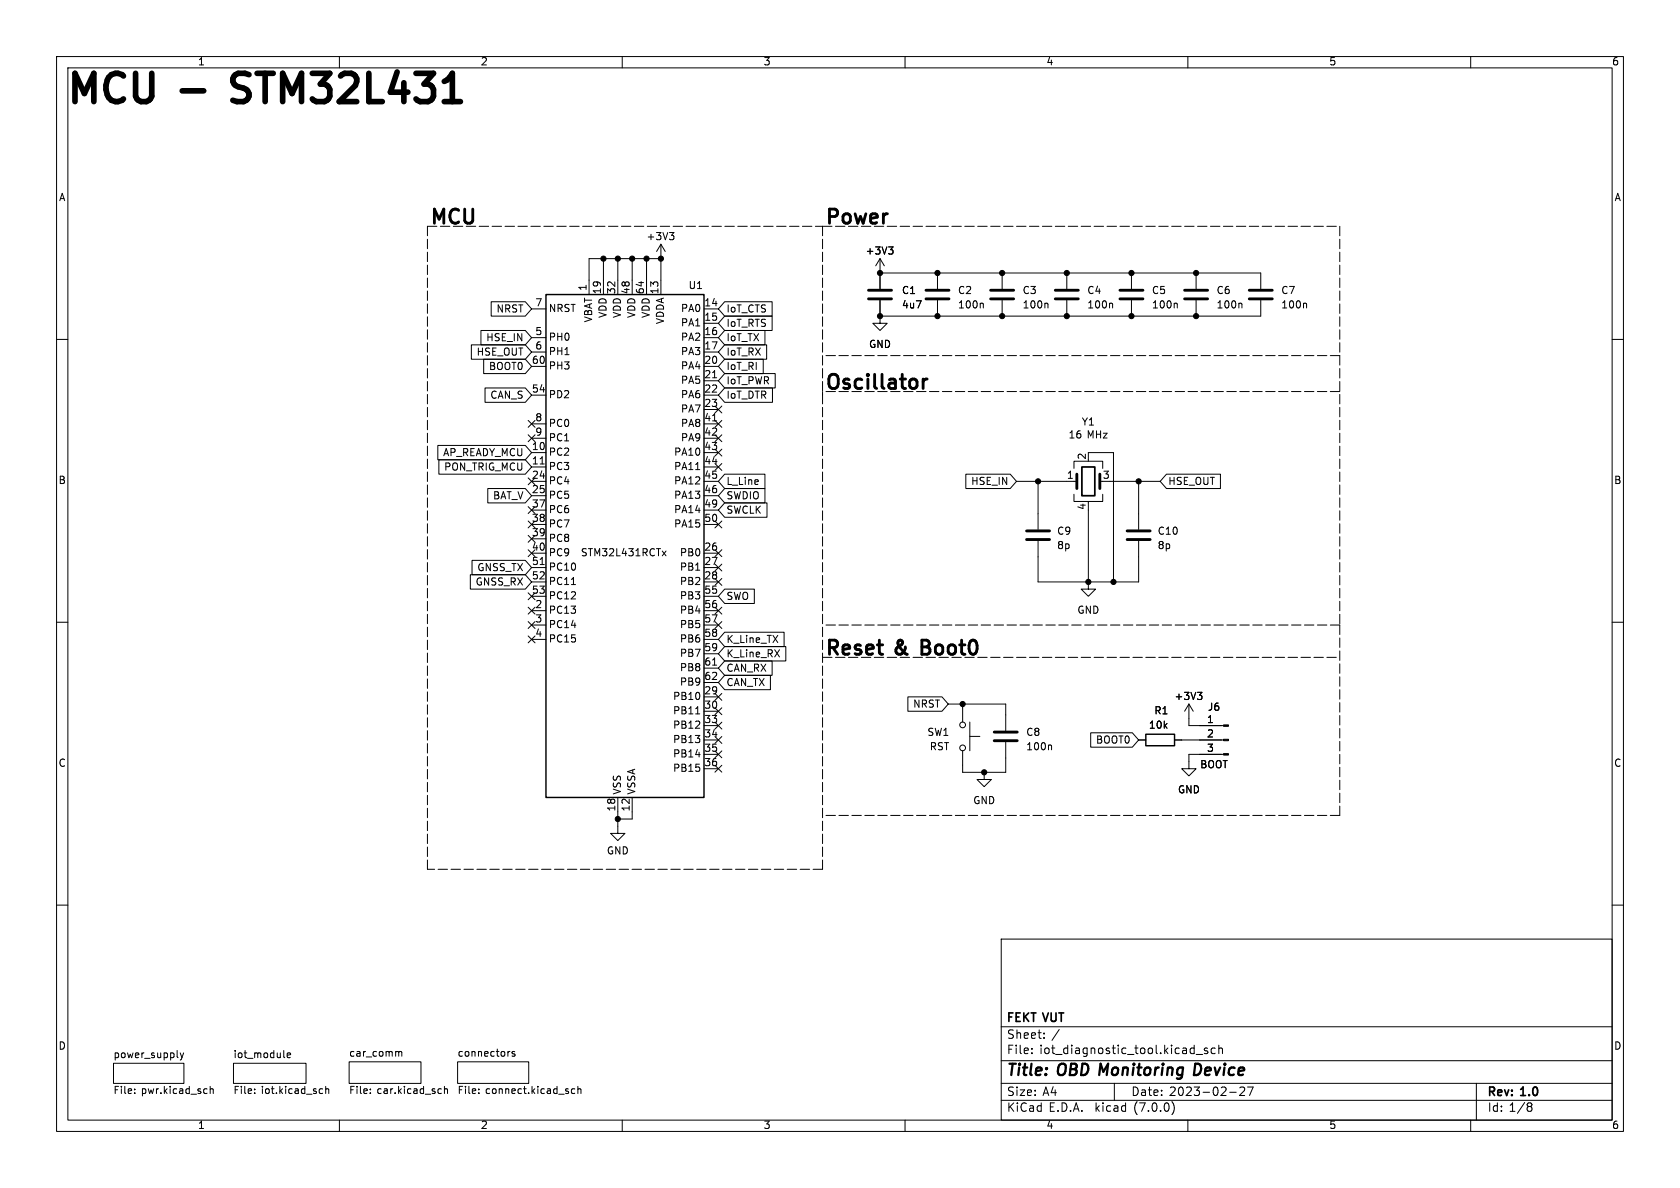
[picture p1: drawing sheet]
<svg xmlns="http://www.w3.org/2000/svg" width="297mm" height="210mm" viewBox="0 0 297 210" stroke-linecap="round" stroke-linejoin="round" font-family="sans-serif">
<g fill="none" stroke="#000" stroke-width=".18">
<path d="M10 10h277v190h-277zM12 12h273v186h-273zM60 10v2M110 10v2M160 10v2M210 10v2M260 10v2M10 60h2M85 58.4h7.9l1.1 1.3-1.1 1.3h-7.9zM86.8 53.3h6.1l1.1 1.3-1.1 1.3h-6.1zM94 54.6h2.5M94 59.7h2.5"/>
<path d="M106.7 45.7v6.4M109.2 45.7v6.4M111.8 45.7v6.4M114.3 45.7v6.4M116.8 45.7h-12.7v6.4M116.8 43.2v8.9M116.8 43.2l-.7 1.3M116.8 43.2l.8 1.3M118.4 41.1h.7l-.4 .5M118.9 41.6l.2 .2v.3l-.2 .3M124.5 54.6h2.5M124.5 57.2h2.5"/>
<path d="M124.5 59.7h2.5M128.1 53.3h8.4v2.6h-8.4l-1.1-1.3zM128.1 55.9h8.4v2.5h-8.4l-1.1-1.2zM128.1 58.4h7.1v2.6h-7.1l-1.1-1.3zM155.6 55.9v1.3h1.2l-1.2 1.2-1.3-1.2h1.3M155.6 48.3h67.3v2.8M155.6 45.7v5.4M155.6 53.1v2.8M155.6 45.7l-.8 1.3M155.6 45.7l.7 1.3M157.1 43.6h.8l-.5 .5M157.6 44.1l.3 .3v.3l-.3 .2"/>
<path d="M165.7 48.3v2.8M165.7 53.1v2.8M173.7 53.6l.1 .2v.6M177.2 48.3v2.8M177.2 53.1v2.8M185.1 53.6l.2 .2v.6M188.6 48.3v2.8M188.6 53.1v2.8M196.5 53.6l.2 .2v.6M200 48.3v2.8M200 53.1v2.8M207.9 53.6l.2 .2v.6"/>
<path d="M211.5 48.3v2.8M211.5 53.1v2.8M219.4 53.6l.2 .2v.6M222.9 53.1v2.8h-67.3M230.8 53.6l.2 .2v.6M285 60h2M77.4 78.7h15.5l1.1 1.3-1.1 1.3h-15.5zM83.3 61h9.6l1.1 1.2-1.1 1.3h-9.6zM85.5 63.5h7.4l1.1 1.3-1.1 1.2h-7.4zM85.7 68.6h7.2l1.1 1.3-1.1 1.2h-7.2zM93.4 74.3l1.2 1.2M93.4 76.9l1.2 1.2"/>
<path d="M94 62.2h2.5M94 64.8h2.5M94 69.9h2.5M94 74.9h2.5M94 77.5h2.5M94.6 74.3l-1.2 1.2M94.6 76.9l-1.2 1.2M124.5 62.2h2.5M124.5 64.8h2.5M124.5 67.3h2.5M124.5 69.9h2.5M124.5 72.4h2.5"/>
<path d="M124.5 74.9h2.5M124.5 77.5h2.5M126 66.8h.7M126 74.4h.7M126.4 76.9l1.2 1.2M126.4 79.4l1.2 1.2M126.4 71.8l1.2 1.2M126.4 74.3l1.2 1.2M127.6 76.9l-1.2 1.2M127.6 79.4l-1.2 1.2M127.6 71.8l-1.2 1.2M127.6 74.3l-1.2 1.2"/>
<path d="M128.1 61h7.4v2.5h-7.4l-1.1-1.3zM128.1 68.6h8.5v2.5h-8.5l-1.1-1.2zM128.1 66h8.9v2.6h-8.9l-1.1-1.3zM128.1 63.5h6.8v2.5h-6.8l-1.1-1.2zM77.6 81.3h15.3l1.1 1.3-1.1 1.2h-15.3zM83.4 99.1h9.5l1.1 1.2-1.1 1.3h-9.5zM86.2 86.4h6.7l1.1 1.2-1.1 1.3h-6.7zM93.4 97.2l1.2 1.2M93.4 94.6l1.2 1.3M93.4 84.5l1.2 1.2M93.4 92.1l1.2 1.2M93.4 89.6l1.2 1.2"/>
<path d="M94 85.1h2.5M94 80h2.5M94 82.6h2.5M94 87.6h2.5M94 97.8h2.5M94 90.2h2.5M94 92.7h2.5M94 95.3h2.5M94.6 97.2l-1.2 1.2M94.6 94.6l-1.2 1.3M94.6 84.5l-1.2 1.2M94.6 92.1l-1.2 1.2"/>
<path d="M94.6 89.6l-1.2 1.2M95.5 82h.7M95.5 99.8h.7M117.1 97.4l.6 .9M117.7 97.4l-.6 .9M123 83h.7M124.5 85.1h2.5M124.5 80h2.5M124.5 82.6h2.5M124.5 87.6h2.5M124.5 97.8h2.5M124.5 90.2h2.5"/>
<path d="M124.5 92.7h2.5M126.4 92.1l1.2 1.2M126.4 99.7l1.2 1.2M126.4 97.2l1.2 1.2M126.4 81.9l1.2 1.3M127.6 92.1l-1.2 1.2M127.6 99.7l-1.2 1.2M127.6 97.2l-1.2 1.2M127.6 81.9l-1.2 1.3M128.1 88.9h7.5v2.5h-7.5l-1.1-1.2zM128.1 86.4h7.1v2.5h-7.1l-1.1-1.3zM128.1 83.8h7.1v2.6h-7.1l-1.1-1.3z"/>
<path d="M170.7 83.8h7.9l1.1 1.3-1.1 1.3h-7.9zM179.7 85.1h10.7M183.5 85.1v8.5M183.5 95.6v7.3h17.8v-7.3M189.9 87.4v1.2h5v-1.2M189.9 82.8v-1.3h5v1.3M192.4 90.2v13.9h1.3l-1.3 1.3-1.3-1.3h1.3M192.4 88.6v.3M192.4 80h4.4v22.9M196.2 85.1h8.9M201.3 85.1v8.5M206.2 83.8h9.6v2.6h-9.6l-1.1-1.3z"/>
<path d="M10 110h2M83.1 101.6h9.8l1.1 1.3-1.1 1.2h-9.8zM93.4 107.3l1.2 1.3M93.4 112.4l1.2 1.2M93.4 104.8l1.2 1.2M93.4 109.9l1.2 1.2M94 108h2.5M94 100.3h2.5M94 102.9h2.5M94 110.5h2.5M94 113h2.5M94 105.4h2.5"/>
<path d="M94.6 109.9l-1.2 1.2M94.6 112.4l-1.2 1.2M94.6 104.8l-1.2 1.2M94.6 107.3l-1.2 1.3M101 103.3h.7M123 100.8h.7M124.5 108h2.5M124.5 100.3h2.5M124.5 102.9h2.5M124.5 110.5h2.5M124.5 113h2.5M124.5 105.4h2.5"/>
<path d="M124.5 115.6h2.5M124.5 118.1h2.5M126 117.6h.7M126.4 107.3l1.2 1.3M126.4 109.9l1.2 1.2M126.4 102.3l1.2 1.2M127.6 107.3l-1.2 1.3M127.6 109.9l-1.2 1.2M127.6 102.3l-1.2 1.2M128.1 116.8h8.4v2.6h-8.4l-1.1-1.3zM128.1 119.4h8.1v2.5h-8.1l-1.1-1.2zM128.1 114.3h10.8v2.5h-10.8l-1.1-1.2z"/>
<path d="M128.1 111.8h10.5v2.5h-10.5l-1.1-1.3zM128.1 104.1h5.3v2.6h-5.3l-1.1-1.3zM285 110h2M123 126.2h.7M123 133.4h.8M124.5 123.2h2.5M124.5 125.7h2.5M124.5 128.3h2.5M124.5 130.8h2.5M124.5 133.4h2.5M124.5 135.9h2.5M124.5 120.7h2.5"/>
<path d="M126.4 130.2l1.2 1.2M126.4 122.6l1.2 1.2M126.4 127.7l1.2 1.2M126.4 132.7l1.2 1.3M126.4 125.1l1.2 1.2M126.4 135.3l1.2 1.2M127.6 122.6l-1.2 1.2M127.6 127.7l-1.2 1.2M127.6 132.7l-1.2 1.3M127.6 130.2l-1.2 1.2M127.6 125.1l-1.2 1.2M127.6 135.3l-1.2 1.2"/>
<path d="M160.5 123.2h6l1.1 1.3-1.1 1.2h-6zM167.6 124.5h10.2v4.7M170.2 124.5v3.1M171.4 130.2h1.8M171.4 127.6v5.1M174 136.5v1.3h1.3l-1.3 1.3-1.3-1.3h1.3M177.8 131.2v5.3h-7.6v-3.8M185.7 131.7l.2 .2v.6M192.8 129.5h7.4l1.1 1.3-1.1 1.3h-7.4zM201.3 130.8h1.3M207.6 130.8h8.7M210.2 124.5v3.8h6.1"/>
<path d="M210.2 124.5l-.8 1.2M210.2 124.5l.7 1.2M211.7 122.4h.8l-.4 .5M212.2 122.9l.3 .2v.3l-.3 .3M216.3 133.4h-6.1v2.5h1.3l-1.3 1.3-1.3-1.3h1.3M10 160h2M109.2 141v6.3h1.3l-1.3 1.3-1.3-1.3h1.3M111.8 141v3.8h-2.6M285 160h2M177 166h108v32h-108zM20.1 188h12.4v3.5h-12.4zM23.8 193.2v.1"/>
<path d="M23.8 192.5v.1M31.9 186.1l.3 .9M32.2 187l-.3 .4M32.5 186.1l-.3 .9M37.2 192.6l.1-.1h.3l.1 .8M37.2 192v1.3M41.3 188h12.8v3.5h-12.8zM45 193.2v.1M45 192.5v.1M50.8 186.5l.6-.1-.1-.2-.3-.1-.2 .2v.6h.5M56.9 192.5h.1M57 193.2l-.1 .1"/>
<path d="M57.6 192.6l.2-.1h.3v.8M57.6 192v1.3M60 198v2M61.7 187.7h12.7v3.8h-12.7zM65.5 193.2v.1M65.5 192.5v.1M70.4 185.9l.1 .2M70.5 186.1l.2-.2h.3v.8M70.5 186.1v.6M77.9 192.5h.1M78 193.2l-.1 .1M78.6 192.6l.2-.1h.3v.8"/>
<path d="M78.6 192v1.3M80.9 187.7h12.6v3.8h-12.6zM84.6 193.2v.1M84.6 192.5v.1M90 185.9h.2M91 185.9h-.3l-.2 .2 .1 .1 .4 .2v.3h-.5M101.6 192.5h-.3l-.3 .2 .1 .5h.5M102.2 192.6l.1-.1h.3l.1 .8M102.2 192v1.3M110 198v2M160 198v2M177 194.5h108"/>
<path d="M177 191.5h108M177 187.5h108M177 181.5h108M182.4 186.1v.2M182.4 185.3v.2M184.6 183.4v.2M184.6 182.6v.2M197 191.5v3M207.2 194.8a1.74 1.74 0 0 1 0 2.2M210 198v2M211.5 186.4h1.1M213.5 185.3h-.4l-.2 .2 .1 .2 .5 .1v.4h-.6"/>
<path d="M214.8 185.3h-.4l-.3 .2v.5l.2 .2h.5M215.5 185.4l.2-.1h.3l.1 1M215.5 184.8v1.5M217.4 193.1h1.1M219.2 192.3l.6-.1 .2 .1v.3l-.9 1.1h.9M220.5 192.2h1l-.6 1.5M260 198v2M261 191.5v6.5M270.3 195.6h.2M270.5 195l.3 .2-.3 .4M270.5 195.6l.3 .1v.5l-.3 .3h-.2"/>
<circle cx="170.2" cy="128.1" r=".51"/>
<circle cx="170.2" cy="132.2" r=".51"/>
</g>
<path d="M211.8 188h-.5l-.2 2 .7-.1" fill="none" stroke="#000" stroke-width=".4"/>
<path d="M191.3 82.6h2.2v5h-2.2z" fill="none" stroke="#000" stroke-width=".3"/>
<g fill="none" stroke="#000" stroke-width=".51">
<path d="M153.5 52.8h4.1M153.5 51.3h4.1M163.7 52.8h4.1M163.7 51.3h4.1M175.1 52.8h4.1M175.1 51.3h4.1M186.6 52.8h4M186.6 51.3h4M198 52.8h4.1M198 51.3h4.1M209.4 52.8h4.1M209.4 51.3h4.1"/>
<path d="M220.9 52.8h4M220.9 51.3h4M181.5 95.4h4M181.5 93.9h4M190.4 83.8v2.6M194.4 83.8v2.6M199.3 95.4h4M199.3 93.9h4M175.8 130.9h4M175.8 129.4h4"/>
</g>
<path d="M96.5 52.1h28v88.9h-28zM202.6 129.8h5v2h-5z" fill="none" stroke="#000" stroke-width=".25"/>
<g fill="#000" stroke="#000" stroke-width=".18">
<path d="M216.3 133.2h.9v.3h-.9zM216.3 130.7h.9v.2h-.9zM216.3 128.1h.9v.3h-.9z"/>
<circle cx="106.7" cy="45.7" r=".46"/>
<circle cx="109.2" cy="45.7" r=".46"/>
<circle cx="111.8" cy="45.7" r=".46"/>
<circle cx="114.3" cy="45.7" r=".46"/>
<circle cx="116.8" cy="45.7" r=".46"/>
<circle cx="155.6" cy="48.3" r=".46"/>
<circle cx="155.6" cy="55.9" r=".46"/>
<circle cx="165.7" cy="55.9" r=".46"/>
<circle cx="165.7" cy="48.3" r=".46"/>
<circle cx="177.2" cy="48.3" r=".46"/>
<circle cx="177.2" cy="55.9" r=".46"/>
<circle cx="188.6" cy="48.3" r=".46"/>
<circle cx="188.6" cy="55.9" r=".46"/>
<circle cx="200" cy="48.3" r=".46"/>
<circle cx="200" cy="55.9" r=".46"/>
<circle cx="211.5" cy="48.3" r=".46"/>
<circle cx="211.5" cy="55.9" r=".46"/>
<circle cx="183.5" cy="85.1" r=".46"/>
<circle cx="201.3" cy="85.1" r=".46"/>
<circle cx="192.4" cy="102.9" r=".46"/>
<circle cx="196.8" cy="102.9" r=".46"/>
<circle cx="170.2" cy="124.5" r=".46"/>
<circle cx="174" cy="136.5" r=".46"/>
<circle cx="109.2" cy="144.8" r=".46"/>
</g>
<path d="M163.9 67a.64 .64 0 0 0-.7 .5" fill="none" stroke="#000" stroke-width=".5"/>
<g fill="none" stroke="#000" stroke-width=".18" stroke-dasharray="1.7 .6">
<path d="M75.6 40h69.8M75.6 40v113.7M145.4 40h91.5M145.4 40v113.7M236.9 40v22.9M236.9 69.2h-91.5M236.9 62.9v47.6M236.9 62.9h-91.5M145.4 116.2h91.5M236.9 110.5v33.6M236.9 110.5h-91.5M145.4 153.7h-69.8"/>
<path d="M236.9 144.1h-91.5"/>
</g>
<g font-size="7">
<text x="12.1" y="19.1">MCU -</text>
<text x="43.2" y="19.1">STM32L431</text>
</g>
<g font-size="3.5">
<text x="76.2" y="40">MCU</text>
<text x="146" y="40">Power</text>
<text x="146" y="69.2">Oscillator</text>
<text x="146" y="116.2">Reset</text>
<text x="158.5" y="116.2">&amp;</text>
<text x="163.9" y="116.2">Boot0</text>
</g>
<g font-size="2.8">
<text x="178" y="190.8">Title:</text>
<text x="187.1" y="190.8">OBD Monitoring</text>
<text x="212.4" y="190.8">Device</text>
</g>
<g font-size="2.1">
<text x="178" y="183.9">Sheet:</text>
<text x="178" y="181.1">FEKT VUT</text>
<text x="185.9" y="183.9">/</text>
<text x="178" y="186.6">File:</text>
<text x="183.8" y="186.6">iot_diagnostic_tool.kicad_sch</text>
<text x="178" y="196.8">KiCad</text>
<text x="178" y="194">Size:</text>
<text x="184.3" y="194">A4</text>
<text x="185.4" y="196.8">E.D.A.</text>
<text x="193.7" y="196.8">kicad</text>
<text x="200" y="194">Date:</text>
<text x="200.6" y="196.8">(7.0.0)</text>
<text x="206.7" y="194">2023-02-27</text>
<text x="263" y="194.2">Rev:</text>
<text x="263" y="196.8">Id: 1/8</text>
<text x="269" y="194.2">1.0</text>
</g>
<g font-size="1.8">
<text x="35" y="11.8">1</text>
<text x="85" y="11.8">2</text>
<text x="135" y="11.8">3</text>
<text x="185" y="11.8">4</text>
<text x="235" y="11.8">5</text>
<text x="285" y="11.8">6</text>
<text x="10.4" y="35.8">A</text>
<text x="285.4" y="35.8">A</text>
<text x="114.2" y="42.7">+3V3</text>
<text x="153" y="45.3">+3V3</text>
<text x="103.9" y="51.5" transform="rotate(-90 103.9 51.5)">1</text>
<text x="106.4" y="52.1" transform="rotate(-90 106.4 52.1)">19</text>
<text x="109" y="52.1" transform="rotate(-90 109 52.1)">32</text>
<text x="111.5" y="52.1" transform="rotate(-90 111.5 52.1)">48</text>
<text x="114" y="52.1" transform="rotate(-90 114 52.1)">64</text>
<text x="116.6" y="52.1" transform="rotate(-90 116.6 52.1)">13</text>
<text x="121.7" y="51.4">U1</text>
<text x="159.4" y="52.3">C1</text>
<text x="169.3" y="52.3">C2</text>
<text x="180.7" y="52.3">C3</text>
<text x="192.2" y="52.3">C4</text>
<text x="203.6" y="52.3">C5</text>
<text x="215" y="52.3">C6</text>
<text x="226.4" y="52.3">C7</text>
<text x="87.6" y="55.5">NRST</text>
<text x="94.6" y="59.4">5</text>
<text x="94.6" y="54.4">7</text>
<text x="97" y="55.4">NRST</text>
<text x="105" y="57.1" transform="rotate(-90 105 57.1)">VBAT</text>
<text x="107.5" y="56.3" transform="rotate(-90 107.5 56.3)">VDD</text>
<text x="110" y="56.3" transform="rotate(-90 110 56.3)">VDD</text>
<text x="112.6" y="56.3" transform="rotate(-90 112.6 56.3)">VDD</text>
<text x="115.1" y="56.3" transform="rotate(-90 115.1 56.3)">VDD</text>
<text x="117.7" y="57.4" transform="rotate(-90 117.7 57.4)">VDDA</text>
<text x="120.3" y="55.4">PA0</text>
<text x="120.3" y="58">PA1</text>
<text x="124.5" y="54.4">14</text>
<text x="124.5" y="56.9">15</text>
<text x="124.5" y="59.4">16</text>
<text x="128.4" y="55.5">IoT_CTS</text>
<text x="128.4" y="58.1">IoT_RTS</text>
<text x="159.4" y="54.8">4u7</text>
<text x="169.3" y="54.8">100n</text>
<text x="180.7" y="54.8">100n</text>
<text x="192.2" y="54.8">100n</text>
<text x="203.6" y="54.8">100n</text>
<text x="215" y="54.8">100n</text>
<text x="226.4" y="54.8">100n</text>
<text x="84.1" y="63.1">HSE_OUT</text>
<text x="85.8" y="60.6">HSE_IN</text>
<text x="86.3" y="65.7">BOOT0</text>
<text x="94" y="64.5">60</text>
<text x="94.6" y="62">6</text>
<text x="97" y="60.5">PH0</text>
<text x="97" y="63.1">PH1</text>
<text x="97" y="65.6">PH3</text>
<text x="120.3" y="60.5">PA2</text>
<text x="120.3" y="63.1">PA3</text>
<text x="120.3" y="65.6">PA4</text>
<text x="124.5" y="62">17</text>
<text x="124.5" y="64.5">20</text>
<text x="128.4" y="63.1">IoT_RX</text>
<text x="128.4" y="65.7">IoT_RI</text>
<text x="128.4" y="60.6">IoT_TX</text>
<text x="153.6" y="61.8">GND</text>
<text x="86.6" y="70.8">CAN_S</text>
<text x="94" y="69.6">54</text>
<text x="97" y="70.7">PD2</text>
<text x="120.3" y="68.1">PA5</text>
<text x="120.3" y="70.7">PA6</text>
<text x="124.5" y="67.1">21</text>
<text x="124.5" y="69.6">22</text>
<text x="128.4" y="70.8">IoT_DTR</text>
<text x="128.4" y="68.2">IoT_PWR</text>
<text x="94.6" y="74.7">8</text>
<text x="94.6" y="77.2">9</text>
<text x="97" y="75.8">PC0</text>
<text x="120.3" y="73.2">PA7</text>
<text x="120.3" y="75.8">PA8</text>
<text x="124.5" y="72.1">23</text>
<text x="124.5" y="74.7">41</text>
<text x="124.5" y="77.2">42</text>
<text x="188.8" y="77.8">16</text>
<text x="191.2" y="75.5">Y1</text>
<text x="192.2" y="77.8">MHz</text>
<text x="78.2" y="80.9">AP_READY_MCU</text>
<text x="78.4" y="83.5">PON_TRIG_MCU</text>
<text x="94" y="79.8">10</text>
<text x="94" y="82.3">11</text>
<text x="97" y="80.8">PC2</text>
<text x="97" y="83.4">PC3</text>
<text x="97" y="78.3">PC1</text>
<text x="119" y="80.8">PA10</text>
<text x="119" y="83.4">PA11</text>
<text x="120.3" y="78.3">PA9</text>
<text x="124.5" y="79.8">43</text>
<text x="124.5" y="82.3">44</text>
<text x="192.2" y="81.3" transform="rotate(-90 192.2 81.3)">2</text>
<text x="10.3" y="85.8">B</text>
<text x="87" y="88.5">BAT_V</text>
<text x="94" y="84.8">24</text>
<text x="94" y="87.4">25</text>
<text x="94" y="89.9">37</text>
<text x="97" y="85.9">PC4</text>
<text x="97" y="88.5">PC5</text>
<text x="119" y="85.9">PA12</text>
<text x="119" y="88.5">PA13</text>
<text x="124.5" y="84.8">45</text>
<text x="124.5" y="87.4">46</text>
<text x="124.5" y="89.9">49</text>
<text x="128.4" y="88.5">SWDIO</text>
<text x="128.4" y="86">L_Line</text>
<text x="171.6" y="86">HSE_IN</text>
<text x="188.6" y="84.8">1</text>
<text x="194.9" y="84.8">3</text>
<text x="206.5" y="86">HSE_OUT</text>
<text x="285.3" y="85.8">B</text>
<text x="94" y="92.5">38</text>
<text x="94" y="95">39</text>
<text x="97" y="91">PC6</text>
<text x="97" y="93.5">PC7</text>
<text x="119" y="91">PA14</text>
<text x="119" y="93.5">PA15</text>
<text x="124.5" y="92.5">50</text>
<text x="128.4" y="91.1">SWCLK</text>
<text x="186.8" y="94.8">C9</text>
<text x="192.2" y="90.2" transform="rotate(-90 192.2 90.2)">4</text>
<text x="204.6" y="94.8">C10</text>
<text x="84.3" y="101.2">GNSS_TX</text>
<text x="94" y="97.5">40</text>
<text x="94" y="100.1">51</text>
<text x="97" y="96.1">PC8</text>
<text x="97" y="98.6">PC9</text>
<text x="97" y="101.2">PC10</text>
<text x="102.6" y="98.6">STM32L431RCTx</text>
<text x="120.1" y="98.6">PB0</text>
<text x="120.1" y="101.2">PB1</text>
<text x="124.5" y="97.5">26</text>
<text x="124.5" y="100.1">27</text>
<text x="186.8" y="97.3">8p</text>
<text x="204.6" y="97.3">8p</text>
<text x="84" y="103.8">GNSS_RX</text>
<text x="94" y="102.6">52</text>
<text x="94" y="105.2">53</text>
<text x="94.6" y="107.7">2</text>
<text x="97" y="103.7">PC11</text>
<text x="97" y="106.2">PC12</text>
<text x="120.1" y="103.7">PB2</text>
<text x="120.1" y="106.2">PB3</text>
<text x="124.5" y="102.6">28</text>
<text x="124.5" y="105.2">55</text>
<text x="124.5" y="107.7">56</text>
<text x="128.4" y="106.3">SWO</text>
<text x="94.6" y="110.2">3</text>
<text x="94.6" y="112.8">4</text>
<text x="97" y="108.8">PC13</text>
<text x="97" y="111.3">PC14</text>
<text x="97" y="113.9">PC15</text>
<text x="120.1" y="108.8">PB4</text>
<text x="120.1" y="111.3">PB5</text>
<text x="120.1" y="113.9">PB6</text>
<text x="124.5" y="110.2">57</text>
<text x="124.5" y="112.8">58</text>
<text x="128.4" y="113.9">K_Line_TX</text>
<text x="190.4" y="108.8">GND</text>
<text x="120.1" y="116.4">PB7</text>
<text x="120.1" y="118.9">PB8</text>
<text x="124.5" y="115.3">59</text>
<text x="124.5" y="117.9">61</text>
<text x="128.4" y="119">CAN_RX</text>
<text x="128.4" y="116.5">K_Line_RX</text>
<text x="118.9" y="124">PB10</text>
<text x="120.1" y="121.5">PB9</text>
<text x="124.5" y="122.9">29</text>
<text x="124.5" y="125.5">30</text>
<text x="124.5" y="120.4">62</text>
<text x="128.4" y="121.6">CAN_TX</text>
<text x="161.3" y="125.4">NRST</text>
<text x="207.6" y="124">+3V3</text>
<text x="213.5" y="125.9">J6</text>
<text x="118.9" y="126.6">PB11</text>
<text x="118.9" y="129.1">PB12</text>
<text x="118.9" y="131.6">PB13</text>
<text x="124.5" y="128">33</text>
<text x="124.5" y="130.6">34</text>
<text x="163.9" y="130.4">SW1</text>
<text x="181.4" y="130.4">C8</text>
<text x="193.6" y="131.7">BOOT0</text>
<text x="203" y="129.1">10k</text>
<text x="204" y="126.6">R1</text>
<text x="213.3" y="128">1</text>
<text x="213.3" y="130.6">2</text>
<text x="10.3" y="135.8">C</text>
<text x="118.9" y="134.2">PB14</text>
<text x="118.9" y="136.7">PB15</text>
<text x="124.5" y="133.1">35</text>
<text x="124.5" y="135.6">36</text>
<text x="164.3" y="132.9">RST</text>
<text x="181.4" y="132.9">100n</text>
<text x="212.1" y="136.1">BOOT</text>
<text x="213.3" y="133.1">3</text>
<text x="285.3" y="135.8">C</text>
<text x="109" y="143.5" transform="rotate(-90 109 143.5)">18</text>
<text x="110" y="140.5" transform="rotate(-90 110 140.5)">VSS</text>
<text x="111.5" y="143.5" transform="rotate(-90 111.5 143.5)">12</text>
<text x="112.6" y="140.5" transform="rotate(-90 112.6 140.5)">VSSA</text>
<text x="172" y="142.4">GND</text>
<text x="208.2" y="140.5">GND</text>
<text x="107.2" y="151.3">GND</text>
<text x="10.3" y="185.8">D</text>
<text x="285.3" y="185.8">D</text>
<text x="20.1" y="187.2">power_supply</text>
<text x="41.3" y="187.2">iot_module</text>
<text x="61.7" y="187">car_comm</text>
<text x="80.9" y="187">connectors</text>
<text x="20.1" y="193.8">File:</text>
<text x="25" y="193.8">pwr.kicad_sch</text>
<text x="41.3" y="193.8">File:</text>
<text x="46.2" y="193.8">iot.kicad_sch</text>
<text x="61.7" y="193.8">File:</text>
<text x="66.7" y="193.8">car.kicad_sch</text>
<text x="80.9" y="193.8">File:</text>
<text x="85.8" y="193.8">connect.kicad_sch</text>
<text x="35" y="199.8">1</text>
<text x="85" y="199.8">2</text>
<text x="135" y="199.8">3</text>
<text x="185" y="199.8">4</text>
<text x="235" y="199.8">5</text>
<text x="285" y="199.8">6</text>
</g>
</svg>
